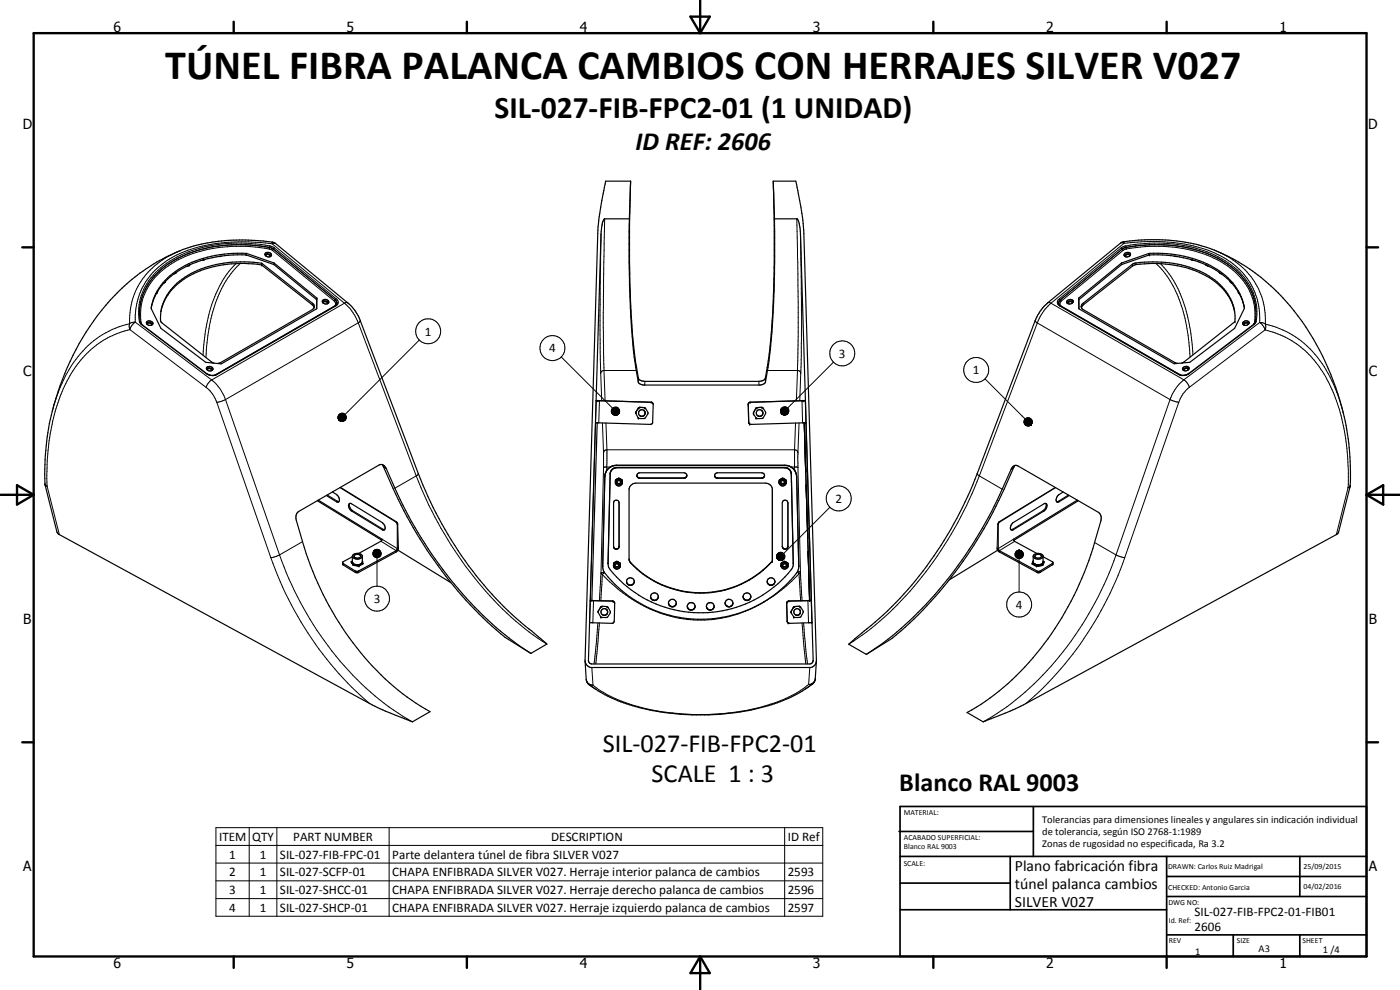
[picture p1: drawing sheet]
<svg xmlns="http://www.w3.org/2000/svg" width="420mm" height="297mm" viewBox="0 0 420 297" stroke-linecap="round" stroke-linejoin="round" font-family="sans-serif">
<g fill="none" stroke="#000" stroke-width=".35">
<path d="M189.3 54.4l-.1 1.9a404 404 0 0 0 .2 37l.8 10.8 1.4 9.4a1.76 1.76 0 0 0 1.9 .9h34.2a2.1 2.1 0 0 0 2-.9 165.3 165.3 0 0 0 2.5-26.5l.2-19.4-.3-13.2M189.3 54.4l-.4 11.3M189.3 54.4h-7.5l-1.5 7.7-.8 6-3.9 129.9a2.18 2.18 0 0 0 1.7 2.3h66.1a2.12 2.12 0 0 0 1.6-2.3l-3.8-127.9a95.8 95.8 0 0 0-2.4-15.7h-6.7M232.1 54.4l.3 11.3M56.9 79.5l-.8 .4M61.5 77.9l-.9 .2M66.5 76.8l-.9 .2M73.7 76.5h.3M73.9 76.5l8.3 2.9M73.9 76.5a34.4 34.4 0 0 0-22.6 6.4l-2.2 2.1M74 76l8.2 2.9M74 76l-.1 .5"/>
<path d="M74 76a34.3 34.3 0 0 0-22.2 6.1 16.4 16.4 0 0 0-6.4 10.5l2.9 5.9 13.5 10.2 4.6 .5 28.7-16.6v-3.1M79.7 75.9a1.02 1.02 0 0 1 1.1-.2 1.02 1.02 0 0 1 .6 1.1 1.05 1.05 0 0 1-1.2 .2 1.05 1.05 0 0 1-.6-1zM79.7 76.8l.1-.3a.75 .75 0 0 1 1.3 .4l-.1 .1M82.2 79.4l12.8 10.5M82.2 78.9v.5M82.2 78.9l12.9 10.6M188.9 65.7h-7.5l-.6 1.2-.4 2.7-3.8 128.5 .3 .9 .7 .2h65.4l.5-.1 .5-.5-3.9-129.8a6.1 6.1 0 0 0-.9-3.1h-6.8M188.9 65.7v18.3a163.4 163.4 0 0 0 2.8 30.9l1.5 .6h34.9a1.74 1.74 0 0 0 1.6-.9l1.5-9.8 .9-12.6 .3-10v-16.5M336.6 78.9v.5M336.6 78.9l-12.9 10.6M336.6 79.4l-12.8 10.5M337.5 76.1a.95 .95 0 0 1 1-.5 .95 .95 0 0 1 .7 .9 1.04 1.04 0 0 1-.9 .6 1.04 1.04 0 0 1-1-.6z"/>
<path d="M339.1 76.8a.66 .66 0 0 0-.8-.4 .66 .66 0 0 0-.5 .6M344.8 76a33.5 33.5 0 0 1 23 6.7 16 16 0 0 1 5.7 9.8l-3 6-13.4 10.2-4.7 .4-28.6-16.5-.1-3.1M344.8 76l-8.2 2.9M344.8 76l.1 .5M344.9 76.5a33.2 33.2 0 0 1 23.4 7.1l1.4 1.4M344.9 76.5l-8.3 2.9M345.1 76.5h-.3M352.3 76.8l.9 .2M357.3 77.9l.9 .2M361.9 79.5h.1M361.9 79.5l.8 .4M35.2 87.9l3.7-3.4a54.3 54.3 0 0 1 9-6.4 47.6 47.6 0 0 1 25.7-6.1l5.4 .3 3.5 .6 21.9 18 2.2 2.4 1.4 2.5 17.5 46.3a110.7 110.7 0 0 0 36.7 49.5l1.9 1.7-4.8 2.7a110.5 110.5 0 0 1-34.8-37.8l-3.6-6.7-5-11a1.6 1.6 0 0 0-2.1-1l-24.1 14a2.26 2.26 0 0 0-.8 2.6 101.3 101.3 0 0 0 15.9 35.2 74.5 74.5 0 0 0 24.3 22.2l-5.3 3.1-10.6-4.3-95.4-51.9-.7-.8-3.6-14.1a78.8 78.8 0 0 1 21.7-57.6z"/>
<path d="M44 96.6a1.12 1.12 0 0 1 1.9 .6 1.01 1.01 0 0 1-1.2 .4 1.01 1.01 0 0 1-.7-1zM44.1 97.3a.65 .65 0 0 1 .8-.4 .65 .65 0 0 1 .5 .7M45.6 91.5l-.2 .8M47.1 87.8v.1M47.2 87.5l-.3 .6M48.5 92.6l-.3 2.6 .2 1.5 15.2 12 .6 .3M49.1 85l-2.2 3.1-1.1 2.5M49.5 84.6l.1 .1M49.6 84.7l-.5 .3M49.7 84.4l-.1 .3M52.8 81.7l.1 .1M52.9 81.8l-.7 .4"/>
<path d="M52.9 81.7v.1M94.3 92.3v-.7l-.3-.4-15.4-12.2a34.3 34.3 0 0 0-23.1 4.1 15.5 15.5 0 0 0-7 9.5M94.3 92.4l-.4-.8-15.4-12.1a33.2 33.2 0 0 0-24.1 4.9 15.5 15.5 0 0 0-5.9 8.2M94.3 92.3l-.5 .6-27.6 15.9-.9 .3M95 89.9v2.8M95.1 89.5l-.1 .4M96.9 90a1.02 1.02 0 0 1 1.2-.1 1.02 1.02 0 0 1 .5 1 1.04 1.04 0 0 1-1.1 .3 1.04 1.04 0 0 1-.7-1zM97 90.9a.65 .65 0 0 1 .7-.4 .65 .65 0 0 1 .5 .6M101.1 91.2l-.5 .5-35.8 20.7-.9 .2-1-.1-.9-.4-19.4-14.7-.5-.8-.2-3.2M313.3 92l23.2-19.2a56.6 56.6 0 0 1 18.4-.3 50.6 50.6 0 0 1 25 12 76.8 76.8 0 0 1 23.5 40.6 74.7 74.7 0 0 1 1.8 20.9l-3.5 13.6-.6 .8-95.5 51.9-10.5 4.3-4.9-2.8a79.7 79.7 0 0 0 31.3-33.5 105.3 105.3 0 0 0 8.9-23.9 2.36 2.36 0 0 0-.8-2.7l-24.6-14.1-.8 .2-.6 .7-3.6 8a119.1 119.1 0 0 1-36.1 45.2l-3.9 2.6-5.3-3 1.3-1.1a116 116 0 0 0 22.2-22.4 120.2 120.2 0 0 0 15.1-27.7l17.4-45.9 1.3-2.6zM317.7 91.2l.5 .5 35.7 20.7a2.64 2.64 0 0 0 2.9-.3l19.5-14.8 .4-.7 .2-3.3M320.2 90.3a.96 .96 0 0 1 1.1-.6 .96 .96 0 0 1 .8 .9 .99 .99 0 0 1-1.1 .7 .99 .99 0 0 1-.8-.9z"/>
<path d="M321.8 90.9a.65 .65 0 0 0-.7-.4 .65 .65 0 0 0-.5 .6M323.7 89.5l.1 .4M323.8 89.9v2.8M324.6 92.3l-.1-.4 .3-.7 15.2-12a32.4 32.4 0 0 1 24.6 4.8 14.2 14.2 0 0 1 6 12.5l-15.4 12.2-.6 .3M324.6 92.4l.3-.8 15.2-11.9a33.2 33.2 0 0 1 23.7 4.2 15.5 15.5 0 0 1 6.7 9.6M324.6 92.3l.5 .6 27.5 15.9 .9 .3M365.9 81.7l.1 .1M366 81.8l.6 .4M366 81.7v.1M369.1 84.4l.2 .3M369.3 84.7l.4 .3M369.3 84.6v.1"/>
<path d="M369.7 85a15.7 15.7 0 0 1 3.8 7.3M371.6 87.5l.3 .6M371.8 87.8l-.1 .1M373.2 96.5a.86 .86 0 0 1 1.1-.3 .86 .86 0 0 1 .5 1 .95 .95 0 0 1-1.1 .5 .95 .95 0 0 1-.8-.9zM374.7 97.3a.72 .72 0 0 0-.7-.4 .72 .72 0 0 0-.7 .6l.1 .1M62 110.2a1.11 1.11 0 0 1 1.9 .6 1 1 0 0 1-1.2 .5 1 1 0 0 1-.7-1.1zM62.2 111a.65 .65 0 0 1 .8-.4 .65 .65 0 0 1 .5 .7M355 110.3a.96 .96 0 0 1 1.1-.4 .96 .96 0 0 1 .7 .8 .99 .99 0 0 1-1 .6 .99 .99 0 0 1-.9-.8zM356.6 111a.65 .65 0 0 0-.7-.4 .65 .65 0 0 0-.6 .6M114.7 139.4l3.2 7.1a124.7 124.7 0 0 0 33.7 44.8l7.7 4.7M178.9 120.2h1M179.2 126.9l-1.6 53.3"/>
<path d="M179.7 120.2h.2M179.9 120.2l15.7 .5 .4 .5-.1 5.7-.7 .4-16.5-.4M191.6 122.4l.4-.2 1.4 .1 .3 .2 .8 1.5-1 1.5-1.7 .1-.3-.3-.7-1.2v-.4zM192 122.2l-.3 .2M193.2 123.1l.2 .1M193.2 124.7l-.9 .2M193.3 123.2a1 1 0 0 0-1.5 .2 1 1 0 0 0 .5 1.5M193.4 123.2l.1 .2M193.5 123.4l.1 .7M193.5 123.4l.1 .5M193.6 124.1l-.4 .7-.9 .1M193.6 124.1l-.2 .5"/>
<path d="M224.9 127.1l.1 .2M227.2 122.3l1.4-.1 .4 .2 .8 1.3v.4l-.9 1.4-1.6 .1-.4-.2-.8-1.2v-.4l.8-1.3M227.2 122.3l-.3 .2M227.4 124.8l.4 .1M227.4 124.8l.5 .1M228.5 123.1a.99 .99 0 0 0-1.4 .3 .99 .99 0 0 0 .3 1.4M228.5 123.1a.97 .97 0 0 1 .2 1.5M228.5 123.1l.4 .6M228.7 124.6l-.9 .3M228.7 124.6l-.2 .2M228.9 124.1l-.2 .5M240.7 120.2l-15.7 .5-.4 .5 .1 5.5 .2 .5 .5 .1 16.5-.4"/>
<path d="M240.7 120.2h1l.2 6.7M240.9 120.2h-.2M241.9 126.9l1.6 53.2M304.6 139.7l-3.2 7.1a124.3 124.3 0 0 1-33.7 44.8l-7.7 4.7M95.2 150.2l19.4 11.9M95.5 150.1l19.2 11.7-.1 .3M99.8 147.6a2.65 2.65 0 0 1 2.1 2.5l-.1 .4-.7 .1-3.2-1.9M102.1 146.3l16.8 10.3 .3 .8v7.2l-.3 .6-11.4 6.2-.9-.1-3.8-2.4M104.7 151.2l.6-.2 9.4 5.8a1.54 1.54 0 0 1 .5 2.2h-.4l-9.3-5.7a1.82 1.82 0 0 1-.8-2.1zM181.7 142l-.8 27.8 .1 1.3a34.5 34.5 0 0 0 19.9 13.5 36.5 36.5 0 0 0 38.5-13.2l.3-1.5M182.6 140.6l-.7 .8-.4 1.6M182.6 140.6l1.5-.9h.9h50.5l1.4 .2 1.1 .7"/>
<path d="M182.6 140.6l-.8 1.1M182.6 140.6a3.3 3.3 0 0 1 2.4-1h50.8a3.2 3.2 0 0 1 2.2 1M183.1 142.1l-.6 27.4a3.5 3.5 0 0 0 1.6 2.5 34.8 34.8 0 0 0 53.8-1.7l.2-1.3M184.7 144.9l.1 .3M184.7 144.7a.98 .98 0 0 1 1.2-.8 .98 .98 0 0 1 .7 1.3M184.8 145.2l-.1-1.2 1-.6 1 .6-.1 1.2M184.8 145.2a.97 .97 0 0 0 .9 .6 .97 .97 0 0 0 .9-.6M184.8 143.9l-.1 .2M185.1 144.7a.68 .68 0 0 0 .6 .4 .68 .68 0 0 0 .6-.4M185.2 143.8l-.5 .6M185.2 143.8l-.3 .1M185.2 143.8l.6-.2 .7 .3"/>
<path d="M185.5 143.6l-.3 .2M185.6 143.5h.2M185.9 143.6l.6 .4 .2 .6M186.6 143.9l.1 .2M186.7 145h.1M189.3 145.7l.8-.6 .7-.2h39a2.09 2.09 0 0 1 2 2v21.5a28.8 28.8 0 0 1-42.9 0l-.1-21.8zM206.2 142.7l-.7 .7h-13.7l-.6-.6M206.2 142.6l-.3 .7-.6 .2h-13.3l-.6-.2-.2-.4M206.2 142.7l-.3-.6-.6-.2h-13.3l-.6 .2-.2 .8M214.5 142.8l.6 .6h13.7l.6-.6M214.5 142.9l.2 .4 .6 .2h13.3l.6-.2 .2-.4M214.5 142.8l.2-.7 .6-.2h13.3l.6 .2 .2 .8"/>
<path d="M233.9 144.7a1.01 1.01 0 0 1 1-.8 1.01 1.01 0 0 1 1 .8M233.9 145l.1 .2M234 145.2a.97 .97 0 0 0 .9 .6 .97 .97 0 0 0 .9-.6M234 145.2l-.1-1.2 1-.6 1 .6-.1 1.2M234 143.9l-.1 .2M234.3 144.7a.68 .68 0 0 0 .6 .4 .68 .68 0 0 0 .6-.4M234.4 143.8h1M234.4 143.8l-.5 .8M234.4 143.8l-.3 .1M234.7 143.6l-.3 .2M234.8 143.5h.2M235 150.3a.87 .87 0 0 1 .9-.2 .87 .87 0 0 1 .6 .8v13.1a.85 .85 0 0 1-.9 .8 .85 .85 0 0 1-.8-.8v-13.1z"/>
<path d="M235.1 143.6l.3 .2M235.4 143.8l.3 .1M235.4 143.8l.5 .8M235.8 143.9l.1 .2M235.9 144.9l-.1 .3M237.4 141.6l-.9-1-1-.2h-50.5a1.94 1.94 0 0 0-1.8 1.5M237.4 141.8l.1 .4M237.4 141.9l-.4-1-.5-.4-1-.2h-50.5a1.94 1.94 0 0 0-1.9 1.9M237.5 142.1l.6 27M238 140.6l.6 .8M238.6 141.4l.5 1.6 .6 26.9M238.6 141.4l.5 1.6 .6 26.8"/>
<path d="M241.8 141.5l-.4-14.6 1.6 53.3 .5-.1M241.9 145.5l.1 1.4M303.9 156.9l9.4-5.7a.71 .71 0 0 1 .9 .2 .71 .71 0 0 1-.1 .9l-.8 1-9.1 5.6a.7 .7 0 0 1-1-.2 .7 .7 0 0 1 .1-.9zM316.8 146.3l-16.9 10.3-.3 .6v7.4l.3 .6 11.6 6.2 .7-.1 3.8-2.4M319.1 147.6l-1.2 .8a1.54 1.54 0 0 0-.6 2.3l.6-.2 3-1.8M323.3 150.1l-19.1 11.7 .3 .6 6.7 3.7M323.6 150.2l-19.4 11.9M105.6 168.6l.4 .9M105.6 168.6h.1M105.7 168.6l.1 .2M105.7 166.9a1.75 1.75 0 0 0 3 0M105.7 168.4l-.1 .2"/>
<path d="M105.7 166.9v1.7M105.7 168.7h.1M105.8 169.1l.2 .5 1.6 .2 1.3-.7M105.8 168.8l.1 .1M105.9 168.9l.1 .6M105.9 168.9l1.7 .9M106 169.5l.1 .1M106 169.5h.1M106.1 169.5v.1M106.1 169.6l1.5 .2M106.3 166.7a1.17 1.17 0 0 1 1.9 .3 1.15 1.15 0 0 1-2-.2zM107.6 166l.7 .3 .4 .5v1.8"/>
<path d="M107.6 166a1.48 1.48 0 0 0-1.9 .9M107.6 169.8h.1M107.7 169.8h-.1M108.3 169.2l-2.2 .3M108.3 169.2l-.6 .6M108.7 168.6l.2 .5M108.7 168.6l-.4 .6M108.8 169.2h.1M108.8 169.2l-1.1 .6M108.8 169.2h-.5M108.9 169.1l-.1 .1M108.9 169.1h.1"/>
<path d="M114.6 162.1l-.3 .3-6.7 3.7M119.4 165.1l15.9 9.7M119.6 164.4l-.1 .6-.6 .6-11.4 6.2-.9-.1-3.8-2.4 .1-.7 2.8-1.6M182.5 169v.2M184.1 163.9a.83 .83 0 0 0 .7 .8 .83 .83 0 0 0 .9-.4M184.1 169.7a.98 .98 0 0 1 1.1-.9 .98 .98 0 0 1 .9 1.1M184.2 170l-.1-.1a.99 .99 0 0 0 .9 .9 .99 .99 0 0 0 1-.7M184.2 168.9l-.1 .2M184.5 169.6l.1 .2a.65 .65 0 0 0 .6 .3 .65 .65 0 0 0 .5-.5M184.5 168.8l-.4 .7M184.5 168.8h-.1M184.8 168.6l-.3 .2"/>
<path d="M184.8 168.6h.7M184.9 168.5l-.1 .1M185.1 168.4h.1M185.1 168.4l1 .6-.1 1.1M185.1 168.4l-1 .6 .1 1.1M185.3 168.5l.2 .1M185.5 168.6l.2 .2M185.5 168.6l.3 .2M185.7 168.8h.2M185.8 163.9a.83 .83 0 0 1-.8 .9 .83 .83 0 0 1-.9-.8v-13.1a.83 .83 0 0 1 .9-.8 .83 .83 0 0 1 .8 .8l-.1 13.3M185.8 168.8l.3 .7M186 168.9l.1 .2"/>
<path d="M186.1 169.9l-.1 .2M186.1 169.9v.1M188 174.5a1.17 1.17 0 0 0 1.2 1 1.17 1.17 0 0 0 1.2-1M188.8 167.7v.3a16.4 16.4 0 0 0 6.4 5.7 29.1 29.1 0 0 0 36.6-5.4M195.3 179a1.17 1.17 0 0 0 1 1.1 1.17 1.17 0 0 0 1.3-.9M202 179.8l.3 .1M218.6 179.8l-.3 .1M223 179.2a1.19 1.19 0 0 0 2.1 .5M225.3 179a1.15 1.15 0 0 1-1.5 1.2 1.15 1.15 0 0 1-.5-1.8 1.15 1.15 0 0 1 1.9 .2v.9M230.2 174.5a1.17 1.17 0 0 0 1 1 1.17 1.17 0 0 0 1.2-.6M232.6 174.5a1.17 1.17 0 0 1-1.6 1.2 1.17 1.17 0 0 1-.4-2 1.17 1.17 0 0 1 1.9 .5v.6M234.5 169.9v.2"/>
<path d="M234.5 169.7a.98 .98 0 0 1 .9-.9 .98 .98 0 0 1 1 .9M234.5 170.1v-1.1l.9-.6 1.1 .6-.1 1.1M234.5 170.1a1 1 0 0 0 .9 .7 1 1 0 0 0 1-.7M234.6 168.9l-.1 .2M234.8 163.9a.85 .85 0 0 0 .6 .8 .85 .85 0 0 0 1-.4M234.9 169.6a.64 .64 0 0 0 .6 .5 .64 .64 0 0 0 .6-.5M235.1 168.6l-.5 .4-.1 .5M235.2 168.6l.9 .2M235.2 168.6l-.6 .2M235.3 168.5l-.2 .1M235.4 168.4h.1M235.7 168.5l.4 .3"/>
<path d="M236.1 168.8h.2M236.1 168.8l.3 .3M236.4 168.9v.2M236.4 169.1v.2M236.4 169.1v1M236.5 163.9l-.1 .4M239.7 169.8v.2M242.4 160.2v1.3M242.5 165.5l.1 1.3M299.2 164.6l.7 1 11.5 6.2 .8-.1 3.8-2.4-.1-.7-2.9-1.6M299.4 165.1l-14.6 8.9M310 169.1v.1"/>
<path d="M310 169.1h.1M310 169.2h.5M310 169.2h.1M310 169.2l1.1 .6M310.1 168.5l-.1 .6M310.5 169.2l2.2 .3M310.5 169.2l.6 .6M310.7 166.6a1.14 1.14 0 0 1 1.9 .4 1.14 1.14 0 0 1-2-.2zM311.1 169.8h.2M311.2 166.1a1.55 1.55 0 0 1 1.8 .8M311.2 166.1l-.8 .3-.3 .4v1.9l.4 .5M311.3 169.8h.1"/>
<path d="M312.7 169.5v.1M312.7 169.6l-1.4 .2M312.8 169.5l-.1 .1M312.8 169.5h.1M313 168.9l-1.7 .9M313 166.9a1.72 1.72 0 0 1-2.9 .1M313 168.4l.2 .2M313 168.7l-.2 .8M313 166.9v1.8M313.2 168.6l-.2 .1M313.2 168.6l-.4 1-1.6 .2-1.2-.7M313.2 168.6l-.4 .9"/>
<path d="M175.6 198.3l.3 5.5 .3 .9a7.4 7.4 0 0 0 3.3 2.6 52.5 52.5 0 0 0 19.8 6.5 76.1 76.1 0 0 0 20.6 .1 48.5 48.5 0 0 0 23.8-8.5l.9-1.4 .4-5.7M177.2 180.2h.9M177.9 180.2h.2M178.1 180.2l6.1 .3 .3 .4-.1 5.5-.3 .5-.4 .1-6.8-.2M179.6 183.3l-.1 .3M180.3 182.1l-.7 1.2M180.7 181.9l1.4 .1 .4 .2 .7 1.3v.4l-.8 1.2-.4 .2-1.6-.1-.9-1.4 .1-.5M180.7 181.9l-.4 .2M180.8 184.4l.5 .2M181.9 182.8l.4 .5M182.3 183.4a1.01 1.01 0 0 0-1.5-.6 1.01 1.01 0 0 0 0 1.7 1.01 1.01 0 0 0 1.5-.6M182.3 183.3a.96 .96 0 0 1-.9 1.3"/>
<path d="M182.3 183.4l.1 .2M200.6 180.9a1.19 1.19 0 0 0 1.2 1.1 1.19 1.19 0 0 0 1.2-1.1M206.3 181.9l.1 .5M206.4 182.4a1.13 1.13 0 0 0 1 .7 1.13 1.13 0 0 0 1.1-.7M206.4 182.4a1.22 1.22 0 0 0 2.1 0M207.3 180.8h.4M208.6 182.1l-.1 .3M208.6 181.9a1.16 1.16 0 0 0-1.4-1.1 1.16 1.16 0 0 0-.8 1.6M208.6 181.9l-.1 .5M212 181.9l.1 .5M212 182.1l.1 .3M212.1 182.4a1.22 1.22 0 0 0 2.1 0"/>
<path d="M212.1 182.4a1.13 1.13 0 0 0 1.1 .7 1.13 1.13 0 0 0 1-.7M212.9 180.8l-.5 .2-.4 .9M212.9 180.8a1.09 1.09 0 0 1 1.4 1.1M213.3 180.8h-.4M214.3 182.1l-.1 .3M214.3 181.9l-.1 .5M217.6 180.9l.3 .7M217.9 181.6l.6 .4h.5l.7-.4M217.9 181.7a1.12 1.12 0 0 0 1.8 0M219.9 181.1l-.2 .5M220 181a1.16 1.16 0 0 0-1.6-1.2 1.16 1.16 0 0 0-.5 1.9M220 180.9l-.3 .8"/>
<path d="M236.3 186.4v.3M236.3 186.7l.2 .2M238.2 182.2h-.1M238.4 182h.1M238.4 182l-.2 .2M238.5 182l1.4-.1 1.1 1.4v.5l-.8 1.4-1.6 .1-.4-.2-.8-1.2v-.4l.7-1.3M238.5 182l-.4 .2M239.8 182.8l.4 .7-.2 .8M240.1 184.2l-.8 .4-.6-.2M240.1 183a1 1 0 0 0-1.5-.2 1 1 0 0 0-.1 1.4 1 1 0 0 0 1.4 .2M240.1 183.1v1M242.5 180.2l-5.7 .1-.5 .3-.2 .4 .2 5.4"/>
<path d="M242.7 180.2h-.2M243.4 180.2h-.9M243.5 180.1l.2 6.7-6.8 .2-.6-.3M243.5 180.1l-.1 .1"/>
<circle cx="185.7" cy="144.8" r=".66"/>
<circle cx="234.9" cy="144.9" r=".67"/>
<circle cx="185.1" cy="169.8" r=".66"/>
<circle cx="189.2" cy="174.5" r="1.16"/>
<circle cx="196.4" cy="179" r="1.15"/>
<circle cx="235.5" cy="169.8" r=".67"/>
<circle cx="201.8" cy="181" r="1.16"/>
</g>
<g fill="none" stroke="#000" stroke-width=".3">
<path d="M54.2 75.2a22.4 22.4 0 0 0-15.2 18.6l-.1 3.3M59.1 75.2a24.7 24.7 0 0 0-15.6 11.7M69.7 73.4a37.1 37.1 0 0 0-19.8 6.2M70.8 73.4l5.9 .2 4.2 .6M70.8 79.1a35 35 0 0 0-8.9 19.1l-1 8.4M72.1 79a29 29 0 0 0-7.4 11.8 58.9 58.9 0 0 0-2.9 16.5M73.9 73.4a46.2 46.2 0 0 0-14 1.6M75.1 73.5l5.8 .8M78.6 79l-.1 .5M79.5 76.5a1.17 1.17 0 0 1 1.9 .3M80.8 74.7a47.2 47.2 0 0 0-21.7 1 24.2 24.2 0 0 0-15 11 15.9 15.9 0 0 0-1.7 10.2M80.8 74.7l1 .4"/>
<path d="M80.9 74.3l-.1 .4M80.9 74.2v.1M80.9 74.2l.9 .4M80.9 74.3h.3M81 73.8l-.1 .4M81 73.8a43.1 43.1 0 0 0-30 4.5 18.3 18.3 0 0 0-9.4 16.1l.2 2M81 73.8l1.3 .6M81.7 72.6h.1M81.7 73.2l21.7 17.8M81.7 73.2a53.1 53.1 0 0 0-27.8 2.9 20.9 20.9 0 0 0-13.3 20.5M81.7 72.6v.6M81.8 75.1l18.5 15.2"/>
<path d="M81.8 74.6l.3 .2M81.8 74.5l.3 .2M82.1 74.8l-.3 .3M82.1 74.7l18.5 15.3M82.1 74.7v.1M82.3 74.4l-.2 .3M82.3 74.4l18.6 15.2M82.7 73.1l-.5-.2-.5 .3M180.4 70.2l-.3 22.8 .2 19M181.5 65.7l-.2 7.5a774.7 774.7 0 0 0 0 38l.3 9.1M239.1 65.7l.5 35.3-.6 19.3M240.2 70.2l.2 7.5a608.1 608.1 0 0 1-.1 34.3"/>
<path d="M336.3 72.9l.5-.1 .5 .2M336.5 74.4l.3 .3M336.5 74.4l-18.5 15.2M336.8 74.8l.2 .3M336.8 74.8l-18.6 15.2M336.8 74.7v.1M336.8 74.7l-18.6 15.3M337 74.6l-.2 .2M337 74.5l-.2 .2M337 75.1l-18.5 15.2M337.3 72.5h.1M337.3 73l-21.9 18"/>
<path d="M337.3 73l1-.1a66.6 66.6 0 0 1 13.2-.2l3.9 .5a30.3 30.3 0 0 1 18 9.1 20 20 0 0 1 4.6 14.5M337.3 72.5v.5M337.9 73.8a43.5 43.5 0 0 1 28.9 3.9 18.8 18.8 0 0 1 10.4 15.7l-.2 3M337.9 73.8v.4M337.9 73.8l-1.4 .6M337.9 74.3l.1 .4M337.9 74.3l-.9 .3M337.9 74.2v.1M337.9 74.2l-.9 .3M338 74.7a44.5 44.5 0 0 1 25.3 2.3 21 21 0 0 1 12.8 13.2l.5 2.8-.1 3.9M338 74.7l-1 .4M339.3 76.5a1.23 1.23 0 0 0-1.9 .3"/>
<path d="M339.8 79.3l.1 .5M340.9 78.9v.5M345 76.5h.1M346.9 79a34.7 34.7 0 0 1 9.5 20.6l.8 7.6M348.3 79.1a33.6 33.6 0 0 1 8.8 19.1l.9 8.3M349.5 73.5l-4.4-.1-7.2 .9M350.6 73.5a32.5 32.5 0 0 1 21.6 9l2.6 3.5M355 74.1a49 49 0 0 0-17.1 .1M356.3 74.3a33.5 33.5 0 0 1 10.7 4.1M364.5 75.1a22.5 22.5 0 0 1 15.3 20.4v1.7M367.4 78.6l2.8 2 2.2 2.1M38.9 97.1l-.1 .9 .2 .9"/>
<path d="M38.9 97.1a29.3 29.3 0 0 0-20.3 17.9l-1.8 4.6-1.1 3.8M39 98.9a28.5 28.5 0 0 0-19.6 16.9 60.8 60.8 0 0 0-5 19.4l-.3 4.2v6.4M39 98.9l22.9 17.3M40.6 96.6l22.9 17.4M40.6 96.6l-.9 .1-.8 .4M40.6 96.6l-.9 .9-.7 1.4M41.8 96.4l.3 .2M41.8 96.4l.7 1M42.1 91.4l-.2 2M42.2 96.8l.2 .1M42.4 96.9l.2 .4M42.5 97.4h.1"/>
<path d="M42.5 97.4l19.4 14.7M43.2 87.7l-1.1 3.7M43.6 86.8l-.8 1.9-.7 2.8M43.9 97a1.16 1.16 0 0 1 1.9 .3M47.9 81.3l-2.2 2.3-1.7 2.4M49 80.3l-.8 .8M93.8 91l-.1 .4M96.7 90.6a1.21 1.21 0 0 1 1.9 .3M100.3 91.9h.1M100.3 91.9l-35.7 20.6M100.3 90.3a.91 .91 0 0 1 0 1.6M100.6 90l-.3 .3"/>
<path d="M100.6 90a1.05 1.05 0 0 1 .5 1.2M100.6 90l.4 .6M100.6 91.7l.2 .1M100.6 90h.1M100.7 89.8l-.1 .2M100.7 89.8h.1M100.8 91.8l-35.7 20.6M100.9 89.6l-.2 .2M100.9 89.6a1.21 1.21 0 0 1 .6 1.1 1.21 1.21 0 0 1-.7 1.1M103.4 91a14.5 14.5 0 0 1 4.1 5.9M103.4 91l-39.9 23M104.4 90.9l-.4-.1-.6 .2"/>
<path d="M107.5 96.9l17.4 45.9M107.5 96.9l-39.8 23M108.1 96.2l-.6 .7M310.7 96.2l.6 .7M311.3 96.9l-17.4 45.9M311.3 96.9l39.8 23M314.4 90.9l.3-.1 .7 .2M315.4 91a14.7 14.7 0 0 0-4.1 5.9M315.4 91l39.9 23M317.7 91v.2M318 89.6l.2 .4M318 89.6a1.21 1.21 0 0 0-.7 1.1 1.21 1.21 0 0 0 .7 1.1"/>
<path d="M318 91.8l35.7 20.6M318 90.2l-.2 .4M318 90.2l-.3 1M318.2 91.7l-.2 .1M318.2 90l.3 .3M318.2 90l-.2 .2M318.2 90h.1M318.5 90.3a.91 .91 0 0 0 0 1.6M318.5 91.9h.1M318.5 91.9l35.7 20.6M322.1 90.6a1.28 1.28 0 0 0-1.9 .3M325.1 91l.1 .4"/>
<path d="M373.1 83.5l.6 .8M374.2 85l1.8 3.6 .8 3.8M374.9 97a1.16 1.16 0 0 0-1.9 .3M375.2 86.7l1.1 2.8 .5 2.9M376.2 97.4h.1M376.3 97.4l-19.4 14.7M376.5 96.9l-.3 .4M376.6 96.8l-.1 .1M376.8 92.4l.1 1M376.8 92.4l.1 .9M377 96.4l-.3 .2M377 96.4l-.7 1"/>
<path d="M378 96.8l-22.7 17.2M378 96.8h.7l1.1 .4M378 96.8l1 .8 .7 1.4M379.7 99l-22.8 17.2M379.7 99a28.4 28.4 0 0 1 19.7 17.1l.7 1.6a61 61 0 0 1 4.2 17.9l.4 5.3-.1 5.4M379.8 97.2l.1 .9-.2 .9M379.8 97.2a28.9 28.9 0 0 1 19.9 17.1l1.9 4.6 1.5 5M61.9 116.2a9.5 9.5 0 0 1 3.2 4.5M61.9 112.1a3.2 3.2 0 0 0 3.2 .3M62 110.7a1.22 1.22 0 0 1 1.8 .3M62 112.1h-.1M63.5 114l-1.1 1.1-.5 1.1"/>
<path d="M63.5 114a13 13 0 0 1 4.2 5.9M64.9 112.4h.2M67.7 119.9l-2.6 .8M67.7 119.9l16.2 46.6M125.8 102l-22.2 22.3M168.4 107.1l15.4 15.4M180.3 112l.3 8.2M191 111.2h-10l-.6 .4-.1 .4M191.6 113.5l-.1 1.1M193.5 114.4v1.1M227.7 114.4l.1 1.1M229.7 113.5v1.1"/>
<path d="M230.3 111.2h9.3l.6 .4 .1 .4M240.3 112l-.3 8.2M250.1 108.7l-13.7 13.7M295.6 113.7l12.1 12M351.1 119.9l2.7 .8M351.1 119.9l-16.2 46.6M353.9 112.4h-.2M355.3 114l1.1 1.1 .5 1.1M355.3 114a13.1 13.1 0 0 0-4.2 5.9M356.8 112.1h.1M356.9 110.7a1.23 1.23 0 0 0-1.9 .3M356.9 112.1a3 3 0 0 1-3.2 .3"/>
<path d="M356.9 116.2a9 9 0 0 0-3.1 4.5M65.1 120.7l16.2 46.6M101.4 125.1l.4 1zM101.4 125.4l.4 .7zM101.5 124.8l.3 1.3zM101.5 125.6l.3 .5zM101.6 124.6l.2 1.5zM101.6 125.9l.2 .2zM101.8 124.4v1.7l-.2-1.5zM101.8 126.1l.5 .3zM101.8 126.1l.7 .3zM101.8 126.1l1 .3z"/>
<path d="M101.8 126.1l1.2 .3zM101.8 126.1l1.5 .2-.3 .1zM101.8 126.1l1.7 .1zM101.8 126.1l1.9-.2-.2 .3zM101.8 126.1l2-.4-.1 .2zM101.8 126.1l2.1-.6-.1 .2zM101.8 126.1l2.1-.9v.3zM101.8 126.1l2.1-1.2v.3zM101.8 126.1l2-1.4 .1 .2zM101.8 126.1l1.9-1.6 .1 .2zM101.9 124.2l.3-.1-.4 2zM101.9 124.2l-.1 1.9v-1.7z"/>
<path d="M102.2 124.1l.2-.1-.6 2.1zM102.4 124h.3l-.9 2.1zM102.7 124h.3l-1.2 2.1zM103 124l.2 .1-1.4 2zM103.2 124.1l.3 .1-1.7 1.9zM103.5 124.2l.2 .3-1.9 1.6zM178.9 120.2h.1M178.9 120.2h.5M178.9 120.2l-1.7 60M179.9 120.2h.1M179.9 120.2l-.2 6.7M180.8 126.9l.3 8.9"/>
<path d="M181.1 135.8v4.5M181.9 126.9l.2 8.1M182.1 135v6.1M182.1 135h56.4M182.1 135l-.6 .1-.4 .7M183.5 123.3l2.1 .9-2.1-.6zM183.5 123.6l2.1 .6-2.1-.3zM183.5 123.1l2.1 1.1-2.1-.9zM183.5 123.9l2.1 .3-1.9-.1zM183.6 122.8l2 1.4-2.1-1.1zM183.7 122.6l.2-.2 1.7 1.8zM183.7 122.6l1.9 1.6-2-1.4z"/>
<path d="M183.7 124.1l1.9 .1-1.7 .1zM183.9 124.3l1.7-.1-1.5 .3zM183.9 122.4l.3-.1 1.4 1.9zM184.1 124.5l1.5-.3-1.2 .4zM184.2 122.3l.2-.1 1.2 2zM184.4 124.6l1.2-.4zM184.4 122.2l.3-.1 .9 2.1zM184.6 124.6l1-.4zM184.7 122.1h.2l.7 2.1zM184.9 124.6l.7-.4zM184.9 122.1l.3 .1 .4 2zM185 139.6v.1"/>
<path d="M185.2 124.5l.4-.3zM185.2 122.2l.3 .1 .1 1.9zM185.4 124.4l.2-.2zM185.5 122.3l.1 .3v1.6zM185.6 122.6l.2 .2-.2 1.4zM185.8 122.8l.1 .2-.3 1.2zM185.9 123.8l-.3 .4zM185.9 123l-.3 1.2zM186 123.5l-.4 .7zM186 123.3l-.4 .9zM195.4 120.7h.1M224.6 121.4h.1"/>
<path d="M224.7 126.7h.1M225.2 120.7h.1M234.3 123.2l.3 1zM234.3 123.5l.3 .7zM234.3 122.9l.3 1.3zM234.3 123.7l.3 .5zM234.4 122.7l.2 1.5zM234.4 124l.2 .2zM234.6 122.5l.2-.2-.2 1.9zM234.6 122.5v1.7l-.2-1.5zM234.6 124.2l.5 .3zM234.6 124.2l.7 .3z"/>
<path d="M234.6 124.2l1 .3zM234.6 124.2l1.3 .3zM234.6 124.2l1.5 .2-.2 .1zM234.6 124.2h1.7zM234.6 124.2l1.9-.2-.2 .2zM234.6 124.2l2-.4-.1 .2zM234.6 124.2l2.1-.7-.1 .3zM234.6 124.2l2.2-.9-.1 .2zM234.6 124.2l2.1-1.2 .1 .3zM234.6 124.2l2-1.5 .1 .3zM234.6 124.2l1.9-1.7 .1 .2zM234.8 122.3l.2-.1-.4 2z"/>
<path d="M235 122.2l.3-.1-.7 2.1zM235.3 122.1l.2-.1-.9 2.2zM235.5 122l.3 .1-1.2 2.1zM235.5 139.6v.1M235.8 122.1l.2 .1-1.4 2zM236 122.2l.3 .1-1.7 1.9zM236.3 122.3l.2 .2-1.9 1.7zM238.5 135v6.1M238.5 135l.6 .1 .4 .7M238.7 126.9l-.2 8.1M239.5 135.8v4.5M239.8 126.9l-.3 8.9"/>
<path d="M240.7 120.2h.1M240.7 120.2l.2 6.7M241.2 120.2h.5M307.3 126.5l2.1 1-2.1-.7zM307.3 126.8l2.1 .7-2-.4zM307.3 126.3l2.1 1.2-2.1-1zM307.4 126l2 1.5-2.1-1.2zM307.4 127.1l2 .4-1.9-.2zM307.5 125.8l.3-.2 1.6 1.9zM307.5 125.8l1.9 1.7-2-1.5zM307.5 127.3l1.9 .2h-1.7zM307.7 127.5h1.7l-1.5 .2z"/>
<path d="M307.8 125.6l.2-.1 1.4 2zM307.9 127.7l1.5-.2zM308 125.5l.3-.2 1.1 2.2zM308.2 127.8l1.2-.3zM308.3 125.3h.2l.9 2.2zM308.4 127.8l1-.3zM308.5 125.3h.3l.6 2.2zM308.7 127.8l.7-.3zM308.8 125.3l.2 .1 .4 2.1zM309 127.8l.4-.3zM309 125.4l.3 .2 .1 1.9zM309.2 127.6l.2-.1z"/>
<path d="M309.3 125.6l.1 .1v1.8zM309.4 125.7l.3 .3-.3 1.5zM309.7 126l-.3 1.5zM309.7 127l-.3 .5zM309.7 126.2l-.3 1.3zM309.8 126.7l-.4 .8zM309.8 126.5l-.4 1zM353.8 120.7l-16.2 46.6M13.5 145.1l.1 .3 .5 .4M13.5 145.5l.6 .3M14.1 145.8l3.7 14.6M98.2 148.5l3 1.9"/>
<path d="M101.2 150.4l-.2 .1M101.2 150.4l.5 .1M102.2 146.2l16.7 10.3M105 151a1.9 1.9 0 0 0 .8 2.2M105.8 153.2l-.3 .1M105.8 153.2l9.2 5.6M115 158.8l-.3 .1M115 158.8l.4 .1M115.1 140.1l.8 .4M118.9 156.5l-.1 .1M118.9 156.5l.5 .8M119.4 157.3l-.2 .1"/>
<path d="M119.4 157.3l.2 7.1-.4 .2-4.5-2.8M124.9 142.8a108.9 108.9 0 0 0 33.9 46.8l5.3 3.7M124.9 142.8l-6.4 3.7M125.5 142.1l-.6 .7M181.1 140.3l-.7 31.6M181.5 143h.1M183.1 142.1v.1M183.2 140.1l-2.1 .1M184.7 145.1l.1 .1M185 140.3v.1M186.7 144l-.1 1.2M192 143.4v.1"/>
<path d="M205.3 143.4v.1M215.3 143.4v.1M228.6 143.4v.1M233.9 145.1l.1 .1M235.5 140.3v.1M235.9 144l-.1 1.2M237.4 140.1l2.1 .1M237.5 142.1v.1M239.1 143h.1M239.5 140.3l.7 31.4M241.8 140.2h.1M242 146.9h.1"/>
<path d="M249.1 152.2l-13.9 13.9M293.3 142.1v.1M293.3 142.2v.1M293.3 142.3l.6 .5M293.9 142.8a108.6 108.6 0 0 1-33.8 46.8l-5.4 3.7M293.9 142.8l6.9 4M299.5 157.4h.1M299.5 157.4l-.3 7M299.9 156.5l.1 .1M299.9 156.5l-.4 .9M303.9 158.8l-.5 .1M303.9 158.8l.3 .1"/>
<path d="M304.2 140.3l-.8 .5M313 153.2l.3 .1M313 153.2l-9.1 5.6M313.8 151a1.75 1.75 0 0 1-.8 2.2M316.7 146.3l-16.8 10.2M317.6 150.4l-.5 .1M317.6 150.4l.3 .1M320.6 148.5l-3 1.9M404.6 146.3l-3.5 14.1M405.2 146l-.6 .3M405.2 145.6l-.1 .4-.5 .3M81.3 167.3a102.2 102.2 0 0 0 29.7 43.8"/>
<path d="M83.9 166.5a97.1 97.1 0 0 0 32.8 45.6l7.1 4.5M83.9 166.5l-2.6 .8M90.8 162.5l-6.9 4M103 169.1v.4M105.7 168.3l-.4 .3 .3 .5h.2M106.6 171.3v.4M107.6 171.3v.4M108.7 168.1l.1 .6M111.9 165.8l1.2-1-1.2 1.2zM111.9 166l1.2-1.2-1.2 1.5zM112 165.5l1.1-.7-1.2 1zM112.2 165.3l.9-.5z"/>
<path d="M112.2 165.3l.9-.5-1.1 .7zM112.4 165.1l.7-.3zM112.6 165l.5-.2zM113.1 164.8l-1.1 1.7-.1-.2zM113.1 164.8l-1 2-.1-.3zM113.1 164.8l-.8 2.2-.2-.2zM113.1 164.8l-.6 2.4-.2-.2zM113.1 164.8l-.4 2.5-.2-.1zM113.1 164.8l-.1 2.5h-.3zM113.1 164.8l.2 2.5h-.3zM113.1 164.8l.5 2.5h-.3zM113.1 164.8l.7 2.4-.2 .1z"/>
<path d="M113.1 164.8l.9 2.2-.2 .2zM113.1 164.8l1.1 2-.2 .2zM113.1 164.8l1.2 1.7-.1 .3zM113.1 164.8l1.3 1.5-.1 .2zM113.1 164.8l1.3 1.2v.3zM113.1 164.8l1.2 1 .1 .2zM113.1 164.8l1.2 1zM113.1 164.8l1.1 .7zM113.1 164.8l1 .5zM113.1 164.8l.8 .3zM113.1 164.8l.6 .2zM113.1 164.8l.3 .1z"/>
<path d="M113.1 164.8v11.1M114.3 162.4l4.6 2.8v.4M180.4 171.9l.4 .5M180.4 171.9l-.5 8.4M180.8 172.4l-.5 7.9M180.9 169.8v.1M181.4 171.7l-1 .2M181.4 171.7h.1M181.4 171.7l-.6 .7M181.4 171.7v.2M182.5 169v.1M184.1 170.1h.1"/>
<path d="M185.8 163.9v.1M186.1 169v1.1M189.3 168.8v.1M231.8 168.3v.1M233.1 166.9l.4 .9zM233.1 167.1l.4 .7zM233.1 166.6l.4 1.2zM233.1 167.4l.4 .4zM233.2 166.3l.3 1.5zM233.2 167.6l.3 .2zM233.4 166.1l.2-.2-.1 1.9zM233.4 166.1l.1 1.7-.3-1.5z"/>
<path d="M233.5 167.8l.4 .3zM233.5 167.8l.6 .4zM233.5 167.8l.9 .4zM233.5 167.8l1.2 .3zM233.5 167.8l1.4 .3zM233.5 167.8l1.7 .1-.3 .2zM233.5 167.8l1.8-.1-.1 .2zM233.5 167.8l2-.4-.2 .3zM233.5 167.8l2-.6v.2zM233.5 167.8l2.1-.9-.1 .3zM233.5 167.8l2-1.1 .1 .2zM233.5 167.8l1.9-1.4 .1 .3z"/>
<path d="M233.5 167.8l1.8-1.6 .1 .2zM233.6 165.9l.2-.1-.3 2zM233.8 165.8l.3-.1-.6 2.1zM234.1 165.7h.2l-.8 2.1zM234.3 165.7h.3l-1.1 2.1zM234.5 170.1h.1M234.6 165.7l.3 .2-1.4 1.9zM234.9 165.9l.2 .1-1.6 1.8zM235.1 166l.2 .2-1.8 1.6zM236.5 163.9v.1M236.5 169l-.1 1.1M238.1 169v.1"/>
<path d="M239.3 171.6l.5 .5M239.3 171.5l.9 .2M239.7 169.8v.1M239.8 172.1a41.9 41.9 0 0 1-28.4 14 40.5 40.5 0 0 1-30.6-13.7M239.8 172.1l.5 8.2M240.2 171.7l-.4 .4M240.2 171.7l.5 8.6M242.4 160.2h.1M242.6 166.8h.1M299.2 164.4v.2M304.2 161.8l-4.6 2.8-.4-.2M304.5 162.4l-4.6 2.8v.4"/>
<path d="M304.6 166.3l1.2-1.2-1.2 1.4zM304.7 166l1.1-.9-1.2 1.2zM304.7 165.8l1.1-.7-1.1 .9zM304.9 165.6l.9-.5-1.1 .7zM305.1 165.4l.7-.3zM305.1 165.4l.7-.3-.9 .5zM305.3 165.2l.5-.1zM305.8 165.1l-1.1 1.7-.1-.3zM305.8 165.1l-1 1.9-.1-.2zM305.8 165.1l-.8 2.2-.2-.3zM305.8 165.1l-.6 2.3-.2-.1zM305.8 165.1l-.3 2.5-.3-.2z"/>
<path d="M305.8 165.1l-.1 2.5h-.2zM305.8 165.1l.2 2.5h-.3zM305.8 165.1l.5 2.5h-.3zM305.8 165.1l.7 2.3-.2 .2zM305.8 165.1l.9 2.2-.2 .1zM305.8 165.1l1.1 1.9-.2 .3zM305.8 165.1l1.2 1.7-.1 .2zM305.8 165.1l1.3 1.4-.1 .3zM305.8 165.1l1.3 1.2v.2zM305.8 165.1l1.3 .9v.3zM305.8 165.1l1.2 .7 .1 .2zM305.8 165.1l1.2 .7z"/>
<path d="M305.8 165.1l1 .5zM305.8 165.1l.8 .3zM305.8 165.1l.6 .1zM305.8 165.1h.3zM305.8 165.1v12.5M310.1 168.1l-.4 1.1 1.4 .8 1.9-.3 .5-1.1-.5-.3M311.2 171.3v.4M312.2 171.3v.4M315.8 169.1v.4M328.5 162.8l6.4 3.7M334.9 166.5l2.7 .8M334.9 166.5a95 95 0 0 1-35.6 47.5l-4.2 2.6"/>
<path d="M337.6 167.3a102.1 102.1 0 0 1-29.8 43.8M176.6 198.1v.2M177.2 180.2h.1M177.2 180.2l-.3 6.6M178.1 180.2l-.2 6.7M179.4 186.9l-1.1 12.3M179.9 186.9l-1.1 12.3M183.8 180.3h.1M236.1 181h.1M236.3 186.4h.1M236.8 180.3h.1M240.7 186.9l1.1 12.3"/>
<path d="M241.2 186.9l1.1 12.3M242.5 180.2l.1 6.7M243 180.2h.1M244 198.1v.2M175.9 203.8l.3 .9 .6 .6M176.1 204.5l.2 .4M176.4 205l.9 .5 .7 .1M176.8 205.3l1.2 .3M176.8 205.3l2.1 1.6M176.8 205.3l.1 .2M177.6 200.3l.4 5.3M242.7 205.4a40.8 40.8 0 0 1-19.1 7.8l-8.3 1-7.5 .2a60 60 0 0 1-26.1-6.3l-3.7-2.5"/>
<path d="M243 200.3l-.3 5.1M243.8 205.2h.1M243.9 205.1l-1.2 .3M243.9 205.1l-2.4 1.8M243.9 205.1l-.2 .3M244.5 204.3l-.6 .8M244.5 204.2l-.8 .9-1 .3M244.7 203.6l-.2 .6M64.8 248.3h182.1v26.6h-182.1zM64.8 253.7h182.1M64.8 259h182.1M74.8 248.3v26.6"/>
<path d="M83.1 248.3v26.6M116.8 248.3v26.6M235.5 248.3v26.6M64.8 264.3h182.1M64.8 269.6h182.1"/>
<circle cx="128.5" cy="99.4" r="3.8"/>
<circle cx="165.8" cy="104.4" r="3.8"/>
<circle cx="252.8" cy="106" r="3.7"/>
<circle cx="293" cy="111" r="3.8"/>
<circle cx="251.7" cy="149.6" r="3.7"/>
<circle cx="113.1" cy="179.6" r="3.8"/>
<circle cx="305.9" cy="181.4" r="3.8"/>
</g>
<g fill="#000">
<circle cx="56.9" cy="79.5" r=".18"/>
<circle cx="78.5" cy="79.5" r=".18"/>
<circle cx="78.6" cy="79" r=".18"/>
<circle cx="370.6" cy="96.5" r=".18"/>
<circle cx="179.4" cy="120.2" r=".18"/>
<circle cx="190.8" cy="123.7" r=".18"/>
<circle cx="191.5" cy="125.3" r=".18"/>
<circle cx="191.6" cy="122.4" r=".18"/>
<circle cx="191.6" cy="125.4" r=".18"/>
<circle cx="192" cy="122.2" r=".18"/>
<circle cx="193.4" cy="122.3" r=".18"/>
<circle cx="193.6" cy="122.4" r=".18"/>
<circle cx="195.7" cy="120.8" r=".18"/>
<circle cx="225" cy="127.3" r=".18"/>
<circle cx="226.1" cy="124.2" r=".18"/>
<circle cx="226.1" cy="123.8" r=".18"/>
<circle cx="226.9" cy="122.5" r=".18"/>
<circle cx="226.9" cy="125.4" r=".18"/>
<circle cx="227.2" cy="122.3" r=".18"/>
<circle cx="228.6" cy="122.2" r=".18"/>
<circle cx="229" cy="122.4" r=".18"/>
<circle cx="241.2" cy="120.2" r=".18"/>
<circle cx="184.7" cy="144.6" r=".18"/>
<circle cx="233.9" cy="144.6" r=".18"/>
<circle cx="241.8" cy="141.5" r=".18"/>
<circle cx="241.9" cy="145.5" r=".18"/>
<circle cx="107.7" cy="169.8" r=".18"/>
<circle cx="184.1" cy="169.5" r=".18"/>
<circle cx="231.8" cy="168.3" r=".18"/>
<circle cx="231.8" cy="168.4" r=".18"/>
<circle cx="234.5" cy="169.5" r=".18"/>
<circle cx="242.4" cy="161.5" r=".18"/>
<circle cx="242.5" cy="165.5" r=".18"/>
<circle cx="311.1" cy="169.8" r=".18"/>
<circle cx="177.6" cy="180.2" r=".18"/>
<circle cx="179.6" cy="183.3" r=".18"/>
<circle cx="180.2" cy="185" r=".18"/>
<circle cx="180.3" cy="182.1" r=".18"/>
<circle cx="180.4" cy="185.2" r=".18"/>
<circle cx="180.7" cy="181.9" r=".18"/>
<circle cx="182.1" cy="182" r=".18"/>
<circle cx="182.3" cy="182.1" r=".18"/>
<circle cx="184.2" cy="180.5" r=".18"/>
<circle cx="236.5" cy="186.9" r=".18"/>
<circle cx="237.4" cy="183.5" r=".18"/>
<circle cx="238.1" cy="182.2" r=".18"/>
<circle cx="238.2" cy="185.1" r=".18"/>
<circle cx="238.5" cy="182" r=".18"/>
<circle cx="239.9" cy="181.9" r=".18"/>
<circle cx="240.2" cy="182.1" r=".18"/>
<circle cx="243" cy="180.2" r=".18"/>
<circle cx="243.7" cy="186.8" r=".18"/>
</g>
<g fill="none" stroke="#000" stroke-width=".71">
<path d="M10.1 9.9h400v277.1h-400zM70.1 6.5v3.4M140.1 6.5v3.4M207.2 5h5.8l-2.9 4.9zM210.1 0v9.9M280.1 6.5v3.4M350.1 6.5v3.4M6.7 74.2h3.4M410.1 74.2h3.5M.1 148.5h10M5.1 145.6l5 2.9-5 2.9zM410.1 148.5h10"/>
<path d="M410.1 148.5l5-2.9v5.8zM6.7 222.7h3.4M410.1 222.7h3.5M70.1 287v3.4M140.1 287v3.4M210.1 287v10M210.1 287l2.9 5h-5.8zM280.1 287v3.4M350.1 287v3.4"/>
</g>
<g fill="none" stroke="#000" stroke-width=".51">
<path d="M269.8 249.5h40.3M270.1 242h140v45h-140zM270.1 257h140M303.2 257v16M310.1 242v15M350.1 257v30M390.1 257v12M270.1 265h33.1M270.1 273h80M350.1 269h60M350.1 263h60M350.1 280.5h60"/>
<path d="M370.1 280.5v6.5M390.1 280.5v6.5"/>
</g>
<g fill="#000">
<path d="M101.8 126.1l.5 .3zM101.8 126.1l.7 .3zM101.8 126.1l1 .3zM101.8 126.1l1.2 .3zM101.8 126.1l1.5 .2-.3 .1zM101.8 126.1l1.7 .1zM101.8 126.1l1.9-.2-.2 .3zM101.8 126.1l2.1-.6-.1 .2zM101.8 126.1l2.1-.9v.3zM101.8 126.1l2.1-1.2v.3zM101.8 126.1l2-1.4 .1 .2zM101.8 126.1l1.9-1.6 .1 .2z"/>
<path d="M103.5 124.2l.2 .3-1.9 1.6zM103.2 124.1l.3 .1-1.7 1.9zM103 124l.2 .1-1.4 2zM102.7 124h.3l-1.2 2.1zM102.4 124h.3l-.9 2.1zM102.2 124.1l.2-.1-.6 2.1zM101.9 124.2l-.1 1.9v-1.7zM101.8 124.4v1.7l-.2-1.5zM101.6 124.6l.2 1.5zM101.5 124.8l.3 1.3zM101.4 125.1l.4 1zM101.4 125.4l.4 .7z"/>
<path d="M101.5 125.6l.3 .5zM101.6 125.9l.2 .2zM185.9 123.8l-.3 .4zM186 123.5l-.4 .7zM186 123.3l-.4 .9zM185.9 123l-.3 1.2zM185.8 122.8l.1 .2-.3 1.2zM185.6 122.6l.2 .2-.2 1.4zM185.5 122.3l.1 .3v1.6zM184.9 122.1l.3 .1 .4 2zM184.7 122.1h.2l.7 2.1zM184.4 122.2l.3-.1 .9 2.1z"/>
<path d="M184.2 122.3l.2-.1 1.2 2zM183.9 122.4l.3-.1 1.4 1.9zM183.7 122.6l.2-.2 1.7 1.8zM183.7 122.6l1.9 1.6-2-1.4zM183.6 122.8l2 1.4-2.1-1.1zM183.5 123.1l2.1 1.1-2.1-.9zM183.5 123.3l2.1 .9-2.1-.6zM183.5 123.6l2.1 .6-2.1-.3zM183.7 124.1l1.9 .1-1.7 .1zM183.9 124.3l1.7-.1-1.5 .3zM184.1 124.5l1.5-.3-1.2 .4zM184.4 124.6l1.2-.4z"/>
<path d="M184.6 124.6l1-.4zM184.9 124.6l.7-.4zM185.2 124.5l.4-.3zM185.4 124.4l.2-.2zM234.6 124.2l.5 .3zM234.6 124.2l.7 .3zM234.6 124.2l1 .3zM234.6 124.2l1.3 .3zM234.6 124.2l1.5 .2-.2 .1zM234.6 124.2h1.7zM234.6 124.2l1.9-.2-.2 .2zM234.6 124.2l2.1-.7-.1 .3z"/>
<path d="M234.6 124.2l2.2-.9-.1 .2zM234.6 124.2l2.1-1.2 .1 .3zM234.6 124.2l2-1.5 .1 .3zM234.6 124.2l1.9-1.7 .1 .2zM236.3 122.3l.2 .2-1.9 1.7zM236 122.2l.3 .1-1.7 1.9zM235.8 122.1l.2 .1-1.4 2zM235.5 122l.3 .1-1.2 2.1zM235.3 122.1l.2-.1-.9 2.2zM235 122.2l.3-.1-.7 2.1zM234.6 122.5l.2-.2-.2 1.9zM234.6 122.5v1.7l-.2-1.5z"/>
<path d="M234.4 122.7l.2 1.5zM234.3 122.9l.3 1.3zM234.3 123.2l.3 1zM234.3 123.5l.3 .7zM234.3 123.7l.3 .5zM234.4 124l.2 .2zM309.7 127l-.3 .5zM309.8 126.7l-.4 .8zM309.8 126.5l-.4 1zM309.7 126.2l-.3 1.3zM309.7 126l-.3 1.5zM309.4 125.7l.3 .3-.3 1.5z"/>
<path d="M309.3 125.6l.1 .1v1.8zM308.8 125.3l.2 .1 .4 2.1zM308.5 125.3h.3l.6 2.2zM308.3 125.3h.2l.9 2.2zM308 125.5l.3-.2 1.1 2.2zM307.8 125.6l.2-.1 1.4 2zM307.5 125.8l.3-.2 1.6 1.9zM307.5 125.8l1.9 1.7-2-1.5zM307.4 126l2 1.5-2.1-1.2zM307.3 126.3l2.1 1.2-2.1-1zM307.3 126.5l2.1 1-2.1-.7zM307.3 126.8l2.1 .7-2-.4z"/>
<path d="M307.5 127.3l1.9 .2h-1.7zM307.7 127.5h1.7l-1.5 .2zM307.9 127.7l1.5-.2zM308.2 127.8l1.2-.3zM308.4 127.8l1-.3zM308.7 127.8l.7-.3zM309 127.8l.4-.3zM309.2 127.6l.2-.1zM112.6 165l.5-.2zM112.4 165.1l.7-.3zM112.2 165.3l.9-.5zM112.2 165.3l.9-.5-1.1 .7z"/>
<path d="M112 165.5l1.1-.7-1.2 1zM111.9 165.8l1.2-1-1.2 1.2zM111.9 166l1.2-1.2-1.2 1.5zM113.1 164.8l-1.1 1.7-.1-.2zM113.1 164.8l-1 2-.1-.3zM113.1 164.8l-.8 2.2-.2-.2zM113.1 164.8l-.6 2.4-.2-.2zM113.1 164.8l-.4 2.5-.2-.1zM113.1 164.8l.7 2.4-.2 .1zM113.1 164.8l.9 2.2-.2 .2zM113.1 164.8l1.1 2-.2 .2zM113.1 164.8l1.2 1.7-.1 .3z"/>
<path d="M113.1 164.8l1.3 1.5-.1 .2zM113.1 164.8l1.3 1.2v.3zM113.1 164.8l1.2 1 .1 .2zM113.1 164.8l1.2 1zM113.1 164.8l1.1 .7zM113.1 164.8l1 .5zM113.1 164.8l.8 .3zM113.1 164.8l.6 .2zM113.1 164.8l.3 .1zM233.5 167.8l.4 .3zM233.5 167.8l.6 .4zM233.5 167.8l.9 .4z"/>
<path d="M233.5 167.8l1.2 .3zM233.5 167.8l1.4 .3zM233.5 167.8l1.7 .1-.3 .2zM233.5 167.8l1.8-.1-.1 .2zM233.5 167.8l2-.6v.2zM233.5 167.8l2.1-.9-.1 .3zM233.5 167.8l2-1.1 .1 .2zM233.5 167.8l1.9-1.4 .1 .3zM233.5 167.8l1.8-1.6 .1 .2zM235.1 166l.2 .2-1.8 1.6zM234.9 165.9l.2 .1-1.6 1.8zM234.6 165.7l.3 .2-1.4 1.9z"/>
<path d="M234.3 165.7h.3l-1.1 2.1zM234.1 165.7h.2l-.8 2.1zM233.8 165.8l.3-.1-.6 2.1zM233.4 166.1l.2-.2-.1 1.9zM233.4 166.1l.1 1.7-.3-1.5zM233.2 166.3l.3 1.5zM233.1 166.6l.4 1.2zM233.1 166.9l.4 .9zM233.1 167.1l.4 .7zM233.1 167.4l.4 .4zM233.2 167.6l.3 .2zM305.3 165.2l.5-.1z"/>
<path d="M305.1 165.4l.7-.3zM305.1 165.4l.7-.3-.9 .5zM304.9 165.6l.9-.5-1.1 .7zM304.7 165.8l1.1-.7-1.1 .9zM304.7 166l1.1-.9-1.2 1.2zM304.6 166.3l1.2-1.2-1.2 1.4zM305.8 165.1l-1.1 1.7-.1-.3zM305.8 165.1l-1 1.9-.1-.2zM305.8 165.1l-.8 2.2-.2-.3zM305.8 165.1l-.6 2.3-.2-.1zM305.8 165.1l-.3 2.5-.3-.2zM305.8 165.1l.7 2.3-.2 .2z"/>
<path d="M305.8 165.1l.9 2.2-.2 .1zM305.8 165.1l1.1 1.9-.2 .3zM305.8 165.1l1.2 1.7-.1 .2zM305.8 165.1l1.3 1.4-.1 .3zM305.8 165.1l1.3 1.2v.2zM305.8 165.1l1.3 .9v.3zM305.8 165.1l1.2 .7 .1 .2zM305.8 165.1l1.2 .7zM305.8 165.1l1 .5zM305.8 165.1l.8 .3zM305.8 165.1l.6 .1zM305.8 165.1h.3z"/>
</g>
<path d="M101.8 125.9h2M102 124.1v2M183.5 124.1h2.1M185.4 122.2v2M234.6 124h2M234.8 122.2v2M307.4 127.3h2M233.5 167.6h2M233.6 165.8v2M305.7 165.1v2.5" fill="none" stroke="#000" stroke-width=".38"/>
<path d="M309.2 125.4v2.1M112.9 164.8v2.5M113.4 164.8v2.5M306.1 165.1v2.5" fill="none" stroke="#000" stroke-width=".42"/>
<text font-size="12.6" x="49.6" y="23.7">TÚNEL FIBRA PALANCA CAMBIOS CON HERRAJES SILVER V027</text>
<text font-size="9.4" x="148.4" y="35.5">SIL-027-FIB-FPC2-01 (1 UNIDAD)</text>
<g font-size="7.9">
<text x="190.7" y="45">ID REF: 2606</text>
<text x="180.9" y="225.7">SIL-027-FIB-FPC2-01</text>
<text x="195.6" y="234.7">SCALE 1 : 3</text>
<text x="269.9" y="237.4">Blanco RAL 9003</text>
</g>
<g font-size="4.7">
<text x="304.6" y="261.2">Plano fabricación fibra</text>
<text x="304.6" y="266.6">túnel palanca cambios</text>
<text x="304.6" y="272">SILVER V027</text>
</g>
<g font-size="4.2">
<text x="34" y="9.6">6</text>
<text x="104" y="9.6">5</text>
<text x="174" y="9.6">4</text>
<text x="244" y="9.6">3</text>
<text x="314" y="9.6">2</text>
<text x="384" y="9.6">1</text>
<text x="6.8" y="38.7">D</text>
<text x="410.6" y="38.7">D</text>
<text x="7" y="112.9">C</text>
<text x="410.8" y="112.9">C</text>
<text x="7" y="187.1">B</text>
<text x="410.8" y="187.1">B</text>
<text x="7" y="261.4">A</text>
<text x="410.8" y="261.4">A</text>
<text x="34" y="290.4">6</text>
<text x="104" y="290.4">5</text>
<text x="174" y="290.4">4</text>
<text x="244" y="290.4">3</text>
<text x="314" y="290.4">2</text>
<text x="384" y="290.4">1</text>
</g>
<g font-size="3.9">
<text x="127.5" y="100.7">1</text>
<text x="164.8" y="105.7">4</text>
<text x="251.8" y="107.3">3</text>
<text x="292" y="112.3">1</text>
<text x="250.7" y="150.8">2</text>
<text x="112.2" y="180.9">3</text>
<text x="304.9" y="182.7">4</text>
<text x="65.7" y="252.3">ITEM</text>
<text x="68.8" y="257.6">1</text>
<text x="75.7" y="252.3">QTY</text>
<text x="78" y="257.6">1</text>
<text x="84" y="257.6">SIL-027-FIB-FPC-01</text>
<text x="88" y="252.3">PART NUMBER</text>
<text x="117.7" y="257.7">Parte delantera túnel de fibra SILVER V027</text>
<text x="165.4" y="252.3">DESCRIPTION</text>
<text x="236.4" y="252.3">ID Ref</text>
<text x="68.8" y="262.9">2</text>
<text x="78" y="262.9">1</text>
<text x="84" y="262.9">SIL-027-SCFP-01</text>
<text x="117.7" y="263">CHAPA ENFIBRADA SILVER V027. Herraje interior palanca de cambios</text>
<text x="236.4" y="262.9">2593</text>
<text x="68.8" y="268.2">3</text>
<text x="78" y="268.2">1</text>
<text x="84" y="268.2">SIL-027-SHCC-01</text>
<text x="117.7" y="268.3">CHAPA ENFIBRADA SILVER V027. Herraje derecho palanca de cambios</text>
<text x="236.4" y="268.2">2596</text>
<text x="68.8" y="273.5">4</text>
<text x="78" y="273.5">1</text>
<text x="84" y="273.6">SIL-027-SHCP-01</text>
<text x="117.7" y="273.6">CHAPA ENFIBRADA SILVER V027. Herraje izquierdo palanca de cambios</text>
<text x="236.4" y="273.6">2597</text>
<text x="358.5" y="275">SIL-027-FIB-FPC2-01-FIB01</text>
<text x="358.5" y="279.4">2606</text>
</g>
<g font-size="3.1">
<text x="312.7" y="246.8">Tolerancias para dimensiones lineales y angulares sin indicación individual</text>
<text x="312.7" y="250.4">de tolerancia, según ISO 2768-1:1989</text>
<text x="312.7" y="254">Zonas de rugosidad no especificada, Ra 3.2</text>
<text x="358.7" y="286.5">1</text>
<text x="377.7" y="285.6">A3</text>
<text x="397" y="285.9">1 /4</text>
</g>
<g font-size="2.4">
<text x="271.2" y="244.4">MATERIAL:</text>
<text x="271.3" y="252">ACABADO SUPERFICIAL:</text>
<text x="271.3" y="254.6">Blanco RAL 9003</text>
<text x="271.2" y="259.7">SCALE:</text>
<text x="350.6" y="260.8">DRAWN: Carlos Ruiz Madrigal</text>
<text x="391.2" y="260.6">25/09/2015</text>
<text x="350.6" y="267">CHECKED: Antonio Garcia</text>
<text x="391.2" y="266.7">04/02/2016</text>
<text x="350.6" y="271.4">DWG NO:</text>
<text x="350.8" y="276.9">Id. Ref:</text>
<text x="350.8" y="282.8">REV</text>
<text x="371.2" y="282.9">SIZE</text>
<text x="390.9" y="282.9">SHEET</text>
</g>
</svg>
